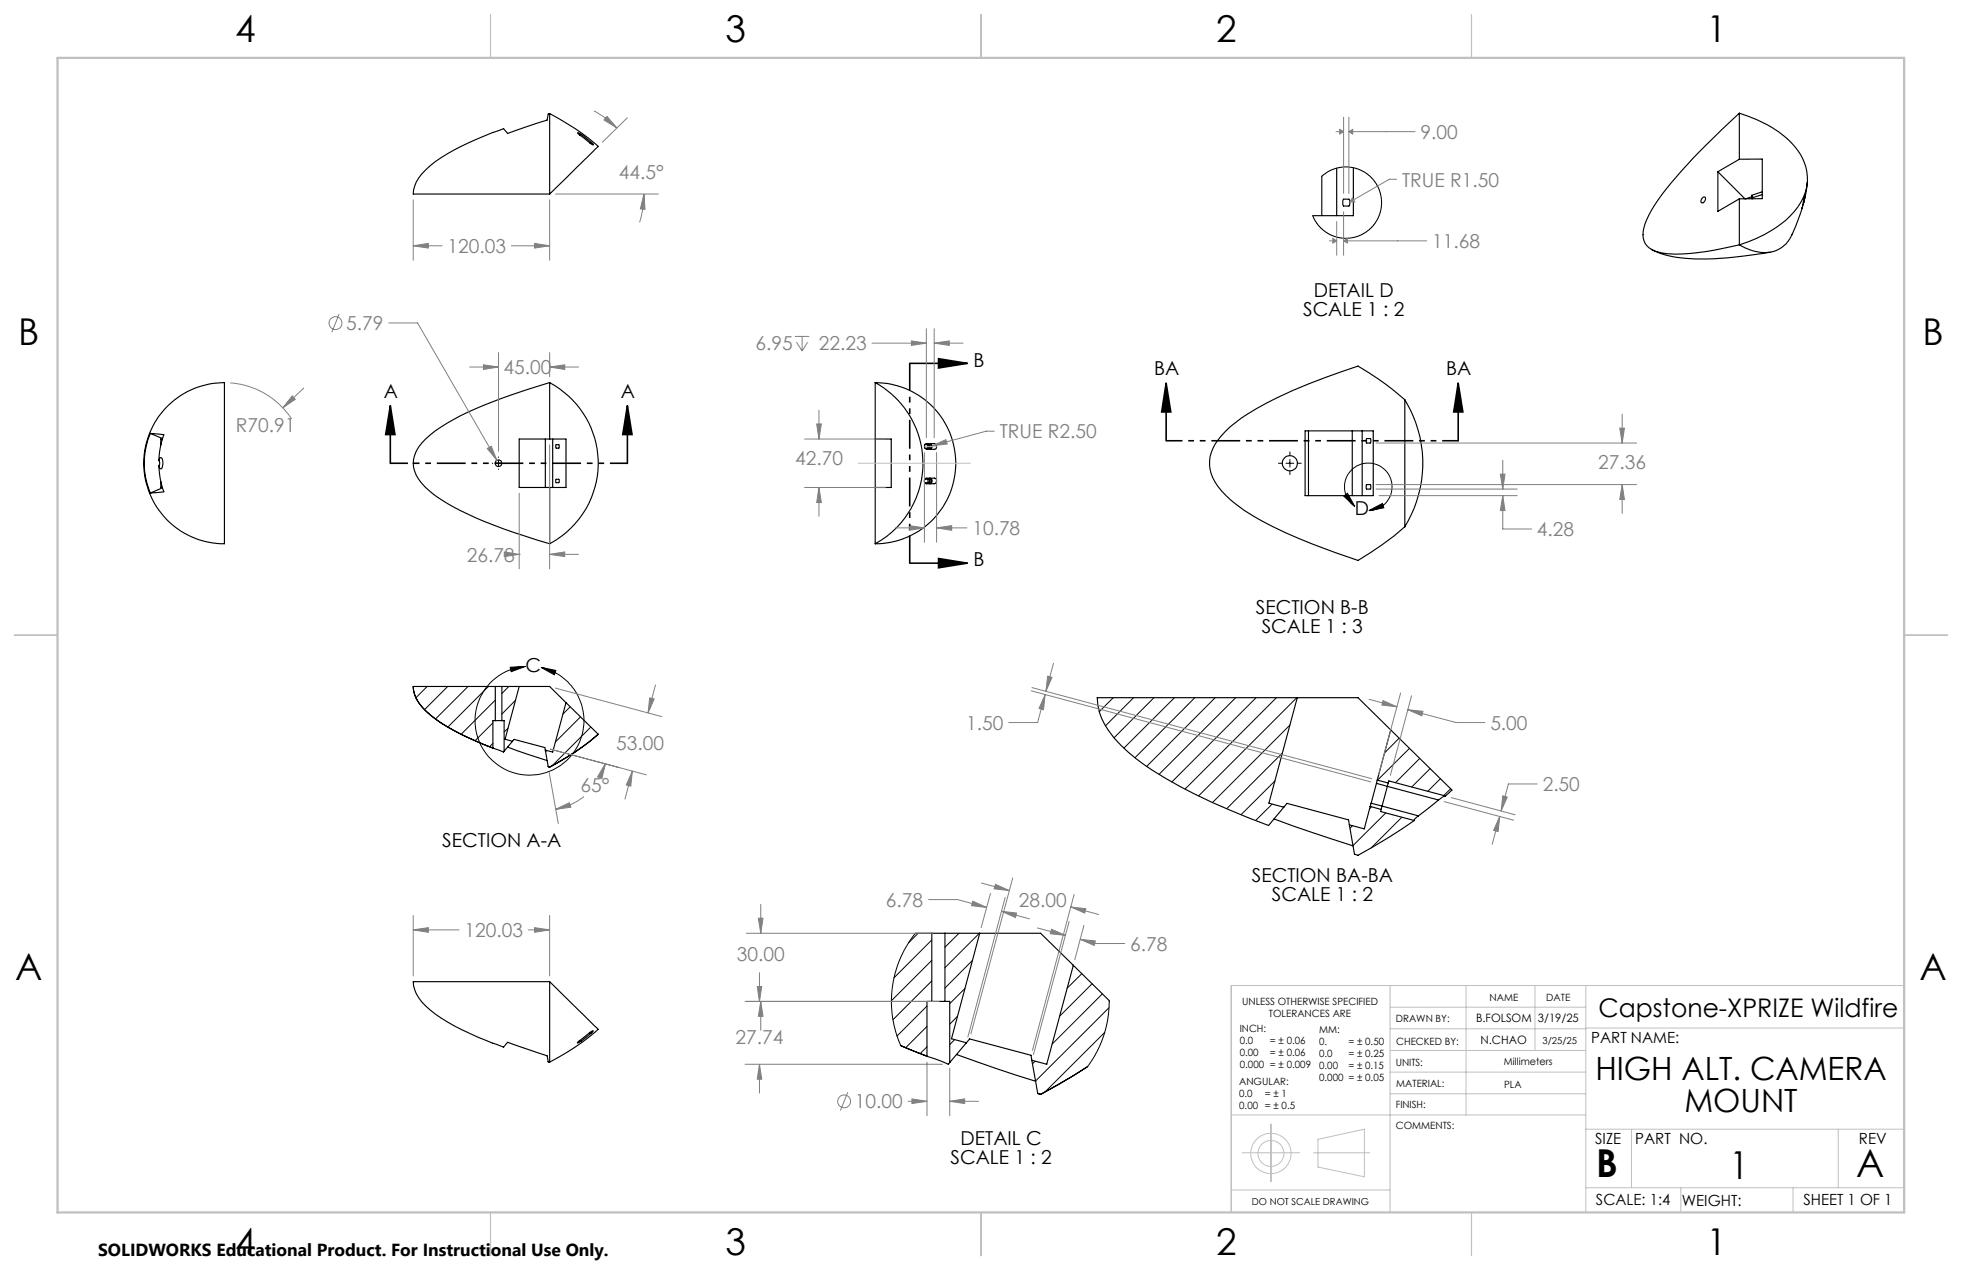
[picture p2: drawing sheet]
<svg xmlns="http://www.w3.org/2000/svg" width="432mm" height="279mm" viewBox="0 0 432 279" stroke-linecap="round" stroke-linejoin="round" font-family="sans-serif">
<g fill="none" stroke="#000" stroke-width=".25">
<path d="M121 25l-.4 .1-.2 1.3-8.7 3-1-1.1a72.3 72.3 0 0 0-15 7.3 11.1 11.1 0 0 0-4.7 6.2l-.1 .9h30.1M121 25l3.8 2.2a41.9 41.9 0 0 1 6.9 5l-10.7 10.5M121 25v17.7M127.6 29.7l2.2 1.7M128 29.6l-.9-.4 .5 .5M128 29.6l2.2 1.8M128 29.6l-.4 .1M130.2 31.4l.4 .5-.8-.5M130.2 31.4h-.4M290.9 38.8v8.6M294.2 37v10.4M297.9 36.9v10.5h-9"/>
<path d="M378.1 37.8v8.7l4.7-2.8M378.1 37.8l5.9 5.9M382.8 24.9a24.7 24.7 0 0 1 12.8 8.1 10.3 10.3 0 0 1-.8 13.6 25.5 25.5 0 0 1-12 7.3M382.8 24.9a129.3 129.3 0 0 0-17.8 19 15.3 15.3 0 0 0-3.4 7.7 3.8 3.8 0 0 0 3.4 3.9 31.1 31.1 0 0 0 12.3-.5l5.5-1.1M382.8 24.9v10.1M382.8 35h5v8.7h-5M382.8 35l-4.7 2.8M295.6 43.9l1.3-.1a1.43 1.43 0 0 1 0 1.5h-1.3zM363.4 54.9h.1M363.5 54.9a21.8 21.8 0 0 0 10.9 2.1 87.2 87.2 0 0 0 15.2-1.5M374.7 43.5a.41 .41 0 0 1 .6-.1 .41 .41 0 0 1 0 .7 .56 .56 0 0 1-.3 .5 .56 .56 0 0 1-.6-.1v-.4zM382.8 43.7v10.2"/>
<path d="M385.5 43l.1 .3M385.5 43l.2 .5M385.6 43.3l-1.4 .4M385.6 43.3v.4M385.7 43.5v.2M387.8 42.8l-2.1 .7M387.8 42.2l-2.3 .8M396.6 45.9l-.1 .2a26.1 26.1 0 0 1-3.2 7.2 6.8 6.8 0 0 1-7.5 1.9l-3-1.3M397 44.6l-.4 1.3M397 44.6h-.1M397.3 42.9v-.1l-.7 3.1M397.3 42.9l-.3 1.7"/>
<path d="M397.3 42.9l-.1 .1M397.8 40.1l-.8 4.2M33.1 95.4l3 .2-.8 2.7-.3 3M33.1 95.4a16.7 16.7 0 0 0 0 13.1M33.1 95.4l2.7 1.1M35.7 96.6h-.3v1.3M37.1 89.1a17.7 17.7 0 0 1 12.3-4.9v35.4a17.7 17.7 0 0 1-16.5-11.1 17.7 17.7 0 0 1 4.2-19.4zM114.3 96.6h10.3v10.6h-10.3zM120 96.6v10.6M121 84.2a20 20 0 0 1 0 35.4M121 84.2a107.8 107.8 0 0 0-22.5 8.9 18.4 18.4 0 0 0-6.9 6.1 6 6 0 0 0 1.2 7.1 30.6 30.6 0 0 0 10.1 6.8 121.6 121.6 0 0 0 18.1 6.5M121 84.2v12.4"/>
<path d="M121.6 96.6v10.6M122.4 97.8l.6 .1v.7h-.6zM192.6 84.2a20.2 20.2 0 0 1 0 35.4M192.6 84.2a17.7 17.7 0 0 1 17.8 17.7 17.7 17.7 0 0 1-17.8 17.7M192.6 96.6h3.5v10.6h-3.5M192.6 84.2v35.4M203.5 97.8h1a.39 .39 0 0 1 .4 .4 .39 .39 0 0 1-.4 .4h-.9M203.6 97.7l2-.1a.65 .65 0 0 1 .5 .8 .65 .65 0 0 1-.8 .4h-1.3a.69 .69 0 0 1-.4-1.1zM204.2 97.8a.39 .39 0 0 1 .4 .4 .39 .39 0 0 1-.4 .4zM204.5 97.6a.64 .64 0 0 1 .6 .6 .64 .64 0 0 1-.6 .6M287.2 94.8h15v14.2h-15zM288 94.8v14.2"/>
<path d="M297.6 94.8v14.2M299.8 94.8v14.2M300.7 96.5h.9v.9h-.9zM309.2 87.9a26.6 26.6 0 0 1 0 28M309.2 87.9l-4.3-3.4-6-4a108.1 108.1 0 0 0-24.5 10.7 19.8 19.8 0 0 0-7.4 7.4 8.2 8.2 0 0 0 1.9 9.5 34.4 34.4 0 0 0 11.1 7.7 138.2 138.2 0 0 0 18.9 7.5 68.3 68.3 0 0 0 10.3-7.4M309.2 87.9v28M35 102.5l.3 2.9 .8 2.8-3 .3M35 101.3l.2-.5 .3-.1a1.97 1.97 0 0 1-.1 2.5l-.3-.2-.1-.5M35 101.3l.1 .4-.1 .8M35.4 105.9v1.3h.3M35.8 107.3l-2.7 1.2M121 107.2v12.4"/>
<path d="M122.4 105.4h.6v.8h-.6zM203.6 105.4h.9a.37 .37 0 0 1 .4 .4 .37 .37 0 0 1-.4 .4h-1M203.6 105.4a3.8 3.8 0 0 1 2.4 0 .69 .69 0 0 1 0 .8 .69 .69 0 0 1-.7 .2h-1.6l-.3-.6zM204.2 105.4a.37 .37 0 0 1 .4 .4 .37 .37 0 0 1-.4 .4zM204.5 105.2a.62 .62 0 0 1 .6 .6 .62 .62 0 0 1-.6 .6M300.8 106.6h.8v1h-.9zM90.9 151a8.1 8.1 0 0 0 3.8 6.2 49.1 49.1 0 0 0 13.8 7.4M90.9 151a7.8 7.8 0 0 0 3 5.6 41.1 41.1 0 0 0 12.3 7.1l2.3 .9M90.9 151h18.1M109 158.5h1.5M109 151h1.5M109 158.5h-.5v6.1"/>
<path d="M109 151v7.5M110.5 158.5h.4v6.8M110.5 151v7.5M110.5 151h10.5l3.6 3.6M114.3 151l-3.1 11.6 1.6 .5M124.6 154.6l7.1 6.9M124.6 154.6l-3 10.9-1.6-.5M285.5 153.5l-6.2 23.2 3.2 .9M108.5 164.6l2.3 .9 .1-.2M111.7 164.4l8.7 2.9M112.8 163.1l-1.9 2.2M112.8 163.1l.3-.4 6.8 1.8 .1 .5"/>
<path d="M120 165l.6 3.7 .4 .1M131.7 161.5l-2.1 1.7-3 2.3-5.6 3.3M131.7 161.5a55.6 55.6 0 0 1-10.7 7.3M282.5 177.6l.7-.9 13.6 3.7 .2 1.1M301.6 177.4l2.4 .7M301.6 177.4l-1.4 5-3.2-.9M301.8 176.7l-.2 .7M301.8 176.7l2.4 .6M302.9 172.3l2.4 .7M302.9 172.3l-1.1 4.4M303.1 171.6l-.2 .7M303.1 171.6l2.4 .7"/>
<path d="M304 178.1l-.2 .4 7.5 2M304.2 177.3l-.2 .8M304.2 177.3l8 2.2M305.3 173l11.3 3M305.3 173l-1.1 4.3M305.5 172.3l-.2 .7M305.5 172.3l.1-.5 12.5 3.3M306.1 160.6l-3 11M312.2 179.5l-.8 .6-.1 .4M316.6 176l-4.4 3.5M318.1 175.1l-.5 .2-1 .7M318.1 175.1l1.4-1.3-20.6-20.3h-57.4a13.8 13.8 0 0 0 3.7 8.8 43.4 43.4 0 0 0 11.4 9 140.8 140.8 0 0 0 22.6 10.3l3.3-4"/>
<path d="M280.4 180.2l8.6 3 8.8 2.9M311.3 180.5a128.6 128.6 0 0 1-12.4 7.7l-.8-.3-1.1-6.4M121 216h-30a6.4 6.4 0 0 0 1.8 4.4 31.5 31.5 0 0 0 10.5 6.9l7.5 3.1 .9-1.1 8.7 3 .2 1.3M121 216l10.7 10.4-2.1 1.7-3 2.3-5.6 3.3M121 216v17.7M201.5 205.3h3.6M205.1 205.3h2.9M205.1 205.3v15M208 205.3v15M208 205.3h21l15.1 14.8M215.6 205.3l-6.2 23.2 3.3 .9M236.2 212.4l-5.8 21.7-3.3-.8"/>
<path d="M120.6 233.6l.4 .1M127.5 229l-.4 .5 .8-.4M127.5 229l.4 .1M129.8 227.2l.7-.4-.4 .5M129.8 227.2l-2.3 1.8M129.8 227.2l.3 .1M130.1 227.3l-2.2 1.8M198.3 230l5.7 2.4zM204 232.4l3.9 1.4a.63 .63 0 0 0 1.1 0M205.1 220.3h2.9M205.1 220.3h-1.1v12.1M208 220.3h1v13.5"/>
<path d="M210.5 232l8.7 3.1 8.7 2.8M212.7 229.4l-3.7 4.4M212.7 229.4l.7-.8 13.5 3.6 .2 1.1M227.1 233.3l1.3 7.3 .6 .2M229 240.8l7-4 3.4-2.1-6.4 3.8z"/>
<circle cx="109.7" cy="101.9" r=".72"/>
<circle cx="283.9" cy="101.9" r="1.67"/>
</g>
<g fill="none" stroke="#000" stroke-width=".22">
<path d="M290.9 38.8l2-1.4 2.4-.6 2.6 .1 2.4 1 1.9 1.6 .7 .9 .6 1.3 .6 2.4-.3 2.4-.8 2-.8 1.1-1 1-1.3 .9-1.1 .5-2.1 .4h-1.4l-1.2-.3-2.2-1-1.9-1.7-1.1-2M283.9 99.4v.8M108.3 101.9h.1M109.1 101.9h1.2M109.7 100.5v.1M109.7 101.3v1.3M109.7 103.2v.1M111 101.9h.1M281.4 101.9h.8M283 101.9h1.7M283.9 101.1v1.7M283.9 103.6v.8"/>
<path d="M285.6 101.9h.8M295.7 109.1l.8-.6 1.7 2.9zM298.2 111.4a5.2 5.2 0 0 1-.3-8.4 5.2 5.2 0 0 1 8.1 2.4 5.2 5.2 0 0 1-4.7 6.9M301.3 112.3l2.9-1.5 .4 .9zM94 151l-2.5 2.5M98.5 151l-5.1 5.1M103 151l-7.2 7.2M107.5 151l-8.9 8.9M108.5 159l-3.9 3.9M109 158.5h.1M109 154l-7.5 7.5M112 151l-1.5 1.6"/>
<path d="M112.3 146.8l3.3-.2-3.1 1.2zM113.5 154.1l-3 3M115.6 146.6a12 12 0 0 0-9.4 17.8 12 12 0 0 0 20.1 1.2 12 12 0 0 0-7.2-18.8M119.1 146.8l3.2 .7-.3 .9zM125.5 155.5l-1.6 1.6M127.7 157.7l-5.5 5.5M130 159.9l-8.5 8.6M245 153.5l-3.1 3.1M249.5 153.5l-6.2 6.2M254 153.5l-8.8 8.8M258.5 153.5l-11.1 11.1M263 153.5l-13.2 13.2"/>
<path d="M267.4 153.5l-15 15.1M272 153.5l-16.9 16.9M276.4 153.5l-18.5 18.5M280.9 153.5l-20.1 20.1M283.9 159.5l-17 17M285.4 153.5l-21.6 21.6M108.5 163.5l-.8 .8M111.8 160.2l-.9 .8M120.4 165.1l-.3 .3M280 176.9l-3.6 3.6M280.6 171.8l-7.4 7.4M282.2 165.7l-12.2 12.2"/>
<path d="M301.8 177.5l-.4 .4M305 178.9l-7.2 7.1M307.9 162.4l-3.2 3.2M308.5 179.8l-6.7 6.7M310.2 164.6l-7 7M312.5 166.9l-5.4 5.3M314.7 169.1l-4 4M317 171.3l-2.8 2.8M319.3 173.5l-1.6 1.5M297.7 181.6l-.6 .6M201.5 205.3l-2.3 3.3-1.3 2.7-.9 2.8-.6 3.2-.2 3.7 .2 2.8 .8 3.4 1.1 2.8M202.1 205.3l-2.1 2.1"/>
<path d="M205.1 215.8l-8.6 8.5M205.1 206.8l-8.4 8.3M205.1 211.3l-8.9 8.9M211.1 205.3l-3.1 3.1M212.4 217.5l-3.4 3.3M214 211.3l-6 6.1M215.5 205.3l-7.5 7.6M238.1 214.2l-3.3 3.2M240.3 216.4l-7.1 7.2M242.6 218.7l-11 11M204 225.8l-4.7 4.7M204 221.3l-6.6 6.6"/>
<path d="M204 230.3l-1.5 1.5M205.1 220.3h-.1M210.1 228.7l-1.1 1.1M210.7 223.6l-1.7 1.7M227.8 233.5l-.6 .5M243.1 227.1l-13.1 13.1M244.1 221.7l-16.2 16.1M244.1 220.1l-.3 3.9-.9 3.8-1.4 3.4-2.2 3.5"/>
</g>
<g fill="none" stroke="#808080" stroke-width=".22">
<path d="M130.7 24.4a21.4 21.4 0 0 1 5 3.8M133.6 25.6l2.1 2.6-2.8-1.8zM138 25.9l-5.4 5.4M294 29h1.7M294.9 28.5l.8 .5-.8 .5zM295.7 25.8v16.7M296.9 29l.8-.5v1zM296.9 25.8v16.7M296.9 29h14.5M307.4 39.4h-1.6l-8.7 5M90.9 54.1l3.4-.5v1zM90.9 44v13.3"/>
<path d="M90.9 54.1h6.4M112.5 54.1h8.5M117.7 53.6l3.3 .5-3.3 .5zM121 44v13.3M122.2 42.7h22.7M141.7 42.7l.3 3.3h-1.1zM141.7 42.7a19.7 19.7 0 0 1-.9 6.2M292.6 53h1.6M293.3 52.5l.9 .5-.9 .5zM294.2 48.7v7.5M295.7 53l.8-.5v1zM295.7 46.6v9.6"/>
<path d="M295.7 53h18.3M297.6 43.5l.6 .9h-1.1zM74.6 69.1l-1.6 4M85.5 71h6.4l17.5 30.3M109.7 77.6v21.7M121 77.6v5.3M174.9 74h3.2M175.3 75.3l1.2 1.9M176.5 74v3.2M177.7 75.3l-1.2 1.9M191.9 75.5h12M200.6 75l3.3 .5-3.3 .5z"/>
<path d="M203.9 72.3v24M205.6 75.5l3.3-.5v1zM205.6 72.3v24M205.6 75.5h6.3M50.7 84.2a17.6 17.6 0 0 1 13.5 8M64.3 87.1l.7 .7-2.7 1.9zM66.9 85.4l-4.6 4.3M103.4 80.8h6.3M106.4 80.3l3.3 .5-3.3 .5zM107.2 98.7l.9-.5 1.3 3.1zM121 80.8l3.3-.5v1zM121 97.9v27.2"/>
<path d="M121 80.8h6.3M177.1 96.6h17.8M179.7 93.3h1.1l-.6 3.3zM180.2 90.2v6.4M203.4 99.6v19.7M205.1 98.1l3.1-1.4 .3 1zM206.1 99.6v19.7M218.8 94.9h-1.8l-11.9 3.2M302.8 97.5h57.4M356.5 94.2h1l-.5 3.3zM357 91.1v6.4M114.3 108.5v16.6"/>
<path d="M177.1 107.2h17.8M180.2 107.2l.6 3.4h-1.1zM180.2 107.2v6.4M197.1 116.1h6.3M200.1 115.6l3.3 .5-3.3 .6zM206.1 116.1l3.3-.5v1.1zM206.1 116.1h6.7M302.8 106.6h57.4M302.8 107.6h31.1M303.5 109h30.4M330.2 104.3h1l-.5 3.3zM330.7 109l.5 3.3h-1z"/>
<path d="M330.7 109v7.4h6.4M330.7 101.2v6.4M357 106.6l.5 3.3h-1zM357 106.6v6.4M111 121.4l3.3 .6-3.3 .4zM114.3 122h.1M121 122l3.3-.6v1zM121 122h6.3M122.2 151.4l23.5 6.3M143 153.5l1 .3-1.4 3zM144.3 150.7l-1.7 6.1M226.9 152l74.8 20"/>
<path d="M227.1 151.3l74.8 20M230 152.8l-.3 3.3-1-.2zM230 152.8l-1.6 6.2h-6.4M230.6 148.8l.9 .2-1.3 3.1zM231.8 145.9l-1.6 6.2M301.3 153.8l6.1 1.7M304.4 154.1l3 1.4-3.3-.4zM308.3 152.4l-4.9 18M309.8 156.1l3.4 .4-.3 1zM309.8 156.1l10.7 2.9h6.3M310.7 153.1l-4.7 17.5M120.9 169.9l2 11.3"/>
<path d="M121.1 164.8l21.1 5.7M122.3 178l3-1.4 .3 1zM128.5 175.3l-1.7 1.1a13.4 13.4 0 0 1-4.5 1.6M133.2 168l-.7 3.3-1-.4zM133.2 168l-.8 2.2M139.2 169.7l-.4 3.3-1-.3zM139.2 169.7l-1.7 6.1M317.8 176.4l15.3 4M319.4 175.5l14 3.7M330.1 179.6l-.4 3.4-1-.3zM330.1 179.6l-1.7 6.1M330.7 175.1l1 .3-1.3 3z"/>
<path d="M338.3 172.5h-6.3l-1.6 5.9M167.4 199v6.3M204.4 197.9h6.3l6.4 1.7M214.1 198.3l3 1.3-3.3-.4zM216 194.3l6.1 1.6M218 196.6l-2.1 7.5M219.1 194.6l3 1.3-3.3-.4zM221.2 197.4l-8.2 30.8M222.9 193.1l-9.2 34.3M235.7 199.5l3.3 .4-.3 1zM235.7 199.5l6.1 1.7M236.4 196.8l-9.2 34.3"/>
<path d="M90.9 204.6l3.4-.5v1zM90.9 201.4v13.3M90.9 204.6h10.1M116.3 204.6h4.7M117.7 204.1l3.3 .5-3.3 .5zM121 201.4v13.3M164.3 205.3h40.9M166.7 217h.9l-.5 3.3zM166.9 202h1l-.5 3.3zM167.1 214v6.3M220.4 200.5l3.3 .4-.2 1zM220.4 200.5l6.2 1.6"/>
<path d="M228.3 204.2l6.2 1.6M231.4 204.4l3.1 1.4-3.4-.4zM235.3 202.7l-7.9 29.3M237.7 206.7l3.4 .3-.3 1zM237.7 206.7l3.5 .9h6.3M238.5 203.6l-2 7.5M164 234.1h43.4M164 220.3h42.7M167.1 234.1l.5 3.3h-.9zM167.1 234.1v6.4M167.4 220.3l.5 3.3h-1zM167.4 220.3v6.4"/>
<path d="M204 233.6v11.9M209 235v10.5M186.6 240.3l-1.6 4M199.8 242.3h4.2M200.7 241.8l3.3 .5-3.3 .5zM209 242.3l3.3-.5v1zM209 242.3h6.4"/>
<circle cx="73.8" cy="71.1" r="1.41"/>
<circle cx="185.8" cy="242.3" r="1.41"/>
</g>
<path d="M200.2 79.9h12.7M206.6 78.9l6.3 1-6.3 1.1zM85.9 89.3l1 6.3h-2zM85.9 89.3v12.7M138.1 89.3l1 6.3h-2zM138.1 89.3v12.7M256.6 84.3l1.1 6.3h-2zM256.6 84.3v12.7M320.9 84.3l1 6.3h-2zM320.9 84.3v12.7M200.2 123.9h12.7M206.6 122.9l6.3 1-6.3 1z" fill="none" stroke="#000" stroke-width=".35"/>
<g fill="none" stroke="#c0c0c0" stroke-width=".22">
<path d="M188.8 101.9h24.8M305.9 216.8v49.9M322.7 216.8v28.5M337.8 216.8v14.3M349 216.8v49.9M419.1 216.8h-148.1v49.9M305.9 231.1h43.1M305.9 226.3h43.1M305.9 221.6h43.1M305.9 235.9h43.1M349 226.2h70.1M271 245.3h78"/>
<path d="M273.4 253.6h12.6M279.7 247.3v12.7M289.1 253.6h12.3M290.1 250.6l10.2-2.2v10.5l-10.2-2.1zM305.9 240.6h43.1M349 248.4h70.1M359.1 248.4v12.9M404.6 248.4v12.9M271 261.8h34.9M349 261.3h70.1M369.9 261.3v5.4M394.6 261.3v5.4"/>
<circle cx="279.7" cy="253.8" r="2.86"/>
<circle cx="279.7" cy="253.8" r="4.4"/>
</g>
<path d="M138.1 101.9h-52.2" fill="none" stroke="#000" stroke-width=".35" stroke-dasharray="6.3 1.3 1.3 1.3 1.3 1.3" stroke-dashoffset="2.5" stroke-linecap="butt"/>
<path d="M200.2 79.9v44" fill="none" stroke="#000" stroke-width=".35" stroke-dasharray="6.3 1.3 1.3 1.3 1.3 1.3" stroke-dashoffset=".2" stroke-linecap="butt"/>
<path d="M321 97h-64.3" fill="none" stroke="#000" stroke-width=".35" stroke-dasharray="6.3 1.3 1.3 1.3 1.3 1.3" stroke-dashoffset="2.8" stroke-linecap="butt"/>
<path d="M203.5 98.3h2.7" fill="none" stroke="#c0c0c0" stroke-width=".22" stroke-dasharray="15.2 1.3 1.3 1.3" stroke-linecap="butt"/>
<path d="M107.9 3.2v9.5M215.9 3.2v9.5M323.8 3.2v9.5M3.1 139.7h9.6M419.1 139.7h9.5M107.9 266.7v9.6M215.9 266.7v9.6M323.8 266.7v9.6" fill="none" stroke="#c0c0c0" stroke-width=".25"/>
<path d="M12.7 12.7h406.4v254h-406.4z" fill="none" stroke="#c0c0c0" stroke-width=".5"/>
<g fill="#000">
<path d="M138.1 89.3l1 6.3h-2zM85.9 89.3l1 6.3h-2zM206.6 78.9l6.3 1-6.3 1.1zM206.6 122.9l6.3 1-6.3 1zM320.9 84.3l1 6.3h-2zM256.6 84.3l1.1 6.3h-2z"/>
<path d="M112.3 146.8l3.3-.2-3.1 1.2zM119.1 146.8l3.2 .7-.3 .9zM301.3 112.3l2.9-1.5 .4 .9zM295.7 109.1l.8-.6 1.7 2.9z"/>
</g>
<g fill="#808080">
<path d="M106.4 80.3l3.3 .5-3.3 .5zM121 80.8l3.3-.5v1zM107.2 98.7l2.2 2.6-1.3-3.1zM111 121.4l3.3 .6-3.3 .4zM121 122l3.3-.6v1zM141.7 42.7l.3 3.3h-1.1zM133.6 25.6l2.1 2.6-2.8-1.8zM117.7 53.6l3.3 .5-3.3 .5zM90.9 54.1l3.4-.5v1zM117.7 204.1l3.3 .5-3.3 .5zM90.9 204.6l3.4-.5v1zM64.3 87.1l-2 2.6 2.7-1.9zM179.7 93.3h1.1l-.6 3.3zM180.2 107.2l.6 3.4h-1.1zM200.6 75l3.3 .5-3.3 .5zM205.6 75.5l3.3-.5v1zM205.1 98.1l3.4-.4-.3-1zM122.3 178l3-1.4 .3 1zM133.2 168l-.7 3.3-1-.4zM139.2 169.7l-.4 3.3-1-.3zM143 153.5l1 .3-1.4 3zM209 242.3l3.3-.5v1zM200.7 241.8l3.3 .5-3.3 .5zM167.1 234.1l.5 3.3h-.9zM166.7 217h.9l-.5 3.3zM235.7 199.5l3.3 .4-.3 1zM219.1 194.6l3 1.3-3.3-.4zM231.4 204.4l3.1 1.4-3.4-.4zM237.7 206.7l3.4 .3-.3 1zM214.1 198.3l3 1.3-3.3-.4zM220.4 200.5l3.3 .4-.2 1zM167.4 220.3l.5 3.3h-1zM166.9 202h1l-.5 3.3zM357 106.6l.5 3.3h-1zM356.5 94.2h1l-.5 3.3zM330.7 109l.5 3.3h-1zM330.2 104.3h1l-.5 3.3zM330.7 175.1l1 .3-1.3 3zM330.1 179.6l-.4 3.4-1-.3zM230 152.8l-.3 3.3-1-.2zM230.6 148.8l.9 .2-1.3 3.1zM309.8 156.1l3.4 .4-.3 1zM304.4 154.1l3 1.4-3.3-.4zM297.6 43.5l-.5 .9h1.1zM296.9 29l.8-.5v1zM294.9 28.5l.8 .5-.8 .5zM295.7 53l.8-.5v1zM293.3 52.5l.9 .5-.9 .5z"/>
<path d="M200.1 115.6l3.3 .5-3.3 .6zM206.1 116.1l3.3-.5v1.1z"/>
</g>
<g font-size="8.5">
<text x="351.3" y="259">B</text>
<text x="380.6" y="259.4">1</text>
<text x="408.5" y="258.9">A</text>
</g>
<g font-size="8.1">
<text x="51.7" y="9.3">4</text>
<text x="159.7" y="9.3">3</text>
<text x="267.6" y="9.3">2</text>
<text x="375.6" y="9.3">1</text>
<text x="4" y="76">B</text>
<text x="423.1" y="76">B</text>
<text x="3.3" y="215.7">A</text>
<text x="422.4" y="215.7">A</text>
<text x="51.7" y="276">4</text>
<text x="159.7" y="276">3</text>
<text x="267.6" y="276">2</text>
<text x="375.6" y="276">1</text>
</g>
<g font-size="7.1">
<text x="351.1" y="237.6">HIGH ALT. CAMERA</text>
<text x="370.7" y="244.6">MOUNT</text>
</g>
<text font-size="5.6" x="351.8" y="223.8">Capstone-XPRIZE Wildfire</text>
<g font-size="4.2" fill="#808080">
<text x="312.6" y="30.6">9.00</text>
<text x="136.2" y="39.4">44.5°</text>
<text x="308.6" y="41">TRUE R1.50</text>
<text x="98.5" y="55.7">120.03</text>
<text x="315.2" y="54.6">11.68</text>
<text x="76.2" y="72.6">5.79</text>
<text x="166.3" y="77.1">6.95</text>
<text x="180.2" y="77.1">22.23</text>
<text x="110.8" y="82.3">45.00</text>
<text x="51.9" y="94.9">R70.91</text>
<text x="220" y="96.5">TRUE R2.50</text>
<text x="175" y="102.3">42.70</text>
<text x="351.7" y="103.3">27.36</text>
<text x="214" y="117.7">10.78</text>
<text x="338.3" y="118">4.28</text>
<text x="102.7" y="123.5">26.78</text>
<text x="212.6" y="160.6">1.50</text>
<text x="328" y="160.6">5.00</text>
<text x="135.6" y="165">53.00</text>
<text x="127.8" y="174.3">65°</text>
<text x="339.5" y="174">2.50</text>
<text x="195" y="199.5">6.78</text>
<text x="224.2" y="199.5">28.00</text>
<text x="102.2" y="206.2">120.03</text>
<text x="248.8" y="209.2">6.78</text>
<text x="162.2" y="211.5">30.00</text>
<text x="161.9" y="229.7">27.74</text>
<text x="188.1" y="243.8">10.00</text>
</g>
<g font-size="4.2">
<text x="289.1" y="65.3">DETAIL D</text>
<text x="286.8" y="69.5">SCALE 1 : 2</text>
<text x="214.2" y="80.7">B</text>
<text x="254" y="82.5">BA</text>
<text x="318.3" y="82.5">BA</text>
<text x="84.5" y="87.5">A</text>
<text x="136.6" y="87.5">A</text>
<text x="298.2" y="113.3">D</text>
<text x="214.2" y="124.6">B</text>
<text x="276.4" y="135.1">SECTION B-B</text>
<text x="277.7" y="139.3">SCALE 1 : 3</text>
<text x="115.6" y="147.8">C</text>
<text x="97.3" y="186.3">SECTION A-A</text>
<text x="275.5" y="194">SECTION BA-BA</text>
<text x="279.9" y="198.2">SCALE 1 : 2</text>
<text x="211.4" y="251.8">DETAIL C</text>
<text x="209.2" y="256">SCALE 1 : 2</text>
</g>
<text font-size="3.8" x="21.6" y="276.3">SOLIDWORKS Educational Product. For Instructional Use Only.</text>
<g font-size="3.4">
<text x="350.2" y="229.5">PART NAME:</text>
<text x="351.1" y="251.6">SIZE</text>
<text x="359.9" y="251.6">PART NO.</text>
<text x="409.1" y="251.6">REV</text>
<text x="351.2" y="265.2">SCALE: 1:4</text>
<text x="370.1" y="265.3">WEIGHT:</text>
<text x="396.9" y="265.2">SHEET 1 OF 1</text>
</g>
<g font-size="2.5">
<text x="324.8" y="224.8">B.FOLSOM</text>
<text x="338.5" y="224.9">3/19/25</text>
<text x="325.8" y="229.6">N.CHAO</text>
</g>
<g font-size="2.2">
<text x="273.4" y="221.1">UNLESS OTHERWISE SPECIFIED</text>
<text x="327.8" y="220.1">NAME</text>
<text x="340.3" y="220.2">DATE</text>
<text x="272.9" y="227.1">INCH:</text>
<text x="279.3" y="223.7">TOLERANCES ARE</text>
<text x="290.3" y="227.2">MM:</text>
<text x="307.2" y="224.9">DRAWN BY:</text>
<text x="272.9" y="229.8">0.0</text>
<text x="272.9" y="232.4">0.00</text>
<text x="279.5" y="229.8">= ± 0.06</text>
<text x="279.5" y="232.4">= ± 0.06</text>
<text x="290.3" y="229.8">0.</text>
<text x="290.3" y="232.5">0.0</text>
<text x="296.8" y="229.8">= ± 0.50</text>
<text x="296.8" y="232.5">= ± 0.25</text>
<text x="307.3" y="229.8">CHECKED BY:</text>
<text x="272.7" y="238.6">ANGULAR:</text>
<text x="272.9" y="235.1">0.000 = ± 0.009</text>
<text x="290.3" y="235.1">0.00</text>
<text x="290.3" y="237.8">0.000 = ± 0.05</text>
<text x="296.8" y="235.1">= ± 0.15</text>
<text x="307.2" y="234.4">UNITS:</text>
<text x="307.3" y="239.2">MATERIAL:</text>
<text x="331" y="234.4">Millimeters</text>
<text x="331" y="239.3">PLA</text>
<text x="272.7" y="241.2">0.0</text>
<text x="272.7" y="243.9">0.00 = ± 0.5</text>
<text x="278.4" y="241.2">= ± 1</text>
<text x="307.2" y="243.8">FINISH:</text>
<text x="307.2" y="248.3">COMMENTS:</text>
</g>
<g font-size="2.1">
<text x="339.5" y="229.6">3/25/25</text>
<text x="275.5" y="265.1">DO NOT SCALE DRAWING</text>
</g>
</svg>
